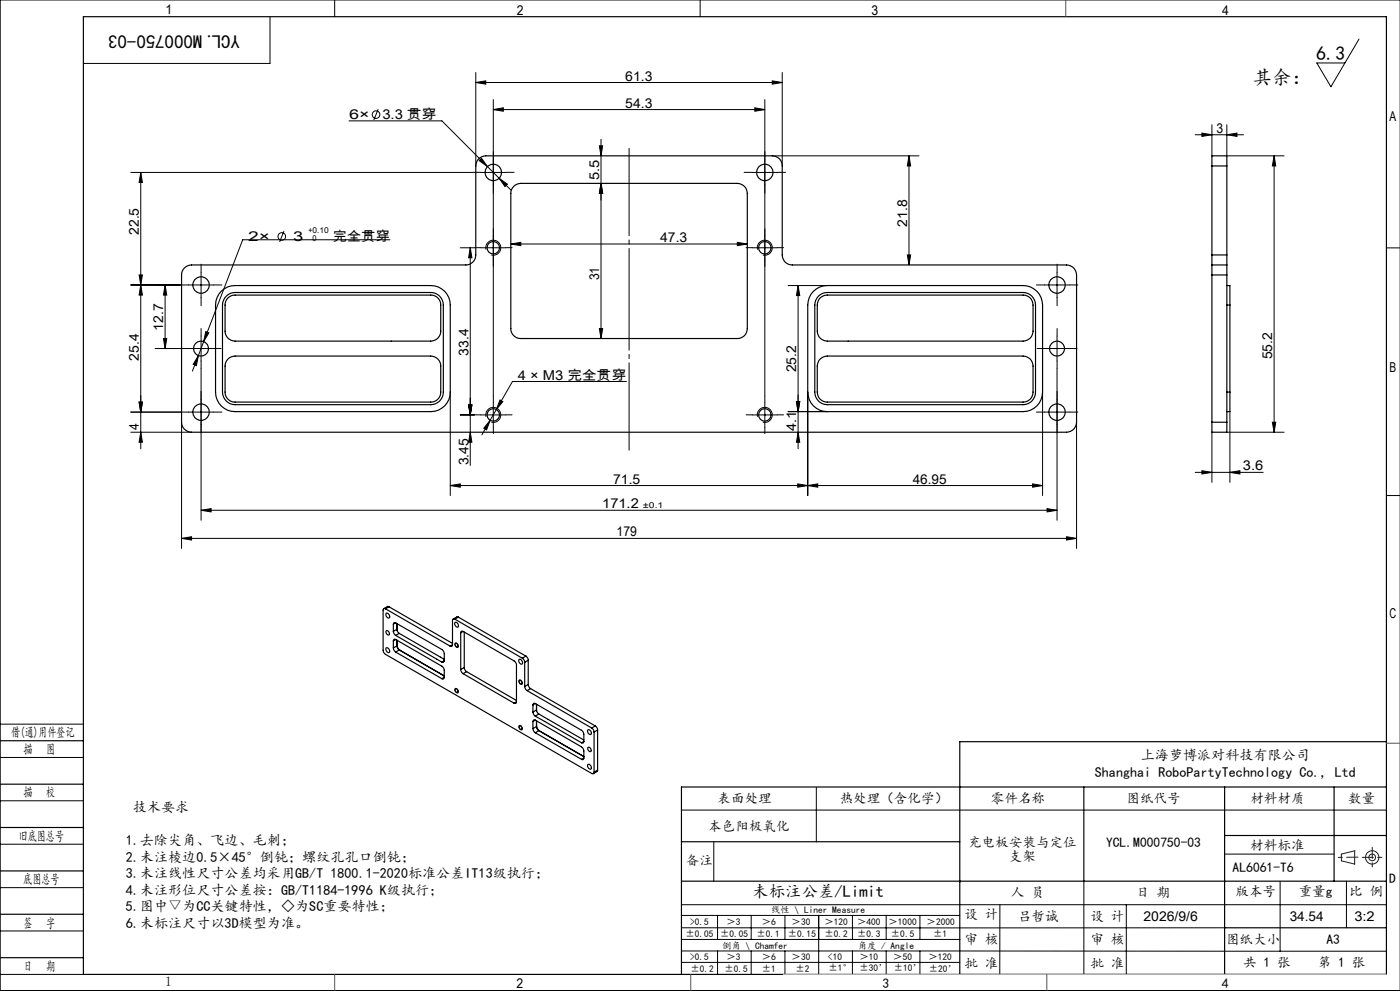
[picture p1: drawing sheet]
<svg xmlns="http://www.w3.org/2000/svg" width="420mm" height="297mm" viewBox="0 0 420 297" stroke-linecap="round" stroke-linejoin="round" font-family="sans-serif">
<g fill="none" stroke="#000" stroke-width=".3">
<path d="M100.4 0v5M210 0v5M420 0h-419.9v297h419.9M81 5v14h-56M407.7 11.7l-8.4 14.3-4.3-7.1h8.5M104.7 36.2h27.9l13.6 13.7M113.5 32.7l-1.4 3.3M142.7 24.7l3-.5v1zM142.7 21.7v28M142.7 24.7h92M148 32.8l3-.5v1zM148 29.8v88.9"/>
<path d="M148 32.8h81.4M226.4 32.3l3 .5-3 .5zM229.4 29.8v88.9M231.7 24.2l3 .5-3 .5zM234.7 21.7v28M360.6 39.9l3 .5-3 .5zM363.6 37.4v9.3M368.1 37.4v9.3h17.1M39.2 51.7h102.5M42.2 51.7l.5 3h-1zM42.2 51.7v82.8M143.8 48.2l.7-.8 1.7 2.5z"/>
<path d="M144.3 51.7h7.4M146.2 49.9l7.1 7.1M149.7 53.4l2.5 1.8-.7 .7zM179.8 43.7h1l-.5 3zM180.3 55l.5 3h-1zM180.3 41.7v59.8M225.7 51.7h7.5M231.7 46.7h44M272.7 46.7l.5 3h-1zM272.7 46.7v32.7M358.6 40.4h14.5M368.1 40.4l3-.5v1z"/>
<path d="M382.2 46.7l.5 3h-1zM382.2 46.7v82.8M85.2 69.2l-1.3 3.3M117 71.9h-44.2l-11.7 30.5M138.1 74.3h4.2M141.1 74.3l.5 3h-1zM141.1 74.3v65.2M144.3 74.3h7.4M145.8 74.8a2.25 2.25 0 0 1 2-2.8 2.25 2.25 0 0 1 2.4 2.4 2.25 2.25 0 0 1-2.8 2M153.2 73.1l3-.5v1zM153.2 73.1h71M221.2 72.6l3 .5-3 .5z"/>
<path d="M225.7 74.3h7.5M227.3 74.8a2.25 2.25 0 0 1 1.9-2.8 2.25 2.25 0 0 1 2.5 2.4 2.25 2.25 0 0 1-2.9 2M272.2 76.4h1l-.5 3zM415.9 74.3h4.1M39.2 85.4h14.9M41.7 82.4h1l-.5 3zM42.2 85.4l.5 3h-1zM49.5 85.4l.5 3h-1zM49.5 85.4v19.1M56.6 85.4h7.5M60.3 81.7v7.5M61.7 99.4l1 .4-1.6 2.6z"/>
<path d="M179.8 98.5h1l-.5 3zM236.4 85.6h11.8M239.4 85.6l.5 3h-1zM239.4 85.6v48.9M313.4 85.4h7.5M317.1 81.7v7.5M46.5 104.5h7.8M49 101.5h1l-.5 3zM56.6 104.5h7.5M59.5 106.6l-.6 3-.9-.4zM59.5 106.6l-1.8 4.6M60.3 110.5v45.4"/>
<path d="M60.3 100.7v7.5M61.1 102.4l-1.6 4.2M135.1 117.5v31M150 119.9l.8 .5-1.9 2.3zM187.9 114.3h-34.2l-6.7 11.7M242.3 117.5v31M312.8 117.5v31M313.4 104.5h7.5M317.1 100.7v7.5M317.1 110.5v45.4M39.2 129.5h18.3M41.7 120.5h1l-.5 3z"/>
<path d="M42.2 129.5l.5 3h-1zM54.1 123.5h-14.9M54.5 126.5v37.9M56.6 123.5h7.5M138.1 124.4h4.2M140.6 121.4h1l-.5 3zM141.1 129.5l.5 3h-1zM144.3 124.4h7.4M145.8 124.9a2.25 2.25 0 0 1 2-2.8 2.25 2.25 0 0 1 2.4 2.4 2.25 2.25 0 0 1-2.8 2M147 126l-1 2.8-.9-.5zM147 126l-2.4 4.3M148 120.6v7.5"/>
<path d="M225.7 124.4h7.5M227.3 124.9a2.25 2.25 0 0 1 1.9-2.8 2.25 2.25 0 0 1 2.5 2.4 2.25 2.25 0 0 1-2.9 2M229.4 120.6v7.5M238.9 120.4h1l-.5 3zM239.4 129.5l.5 3h-1zM248.2 123.4h-11.8M313.4 123.5h7.5M323 126.5v37.9M363.6 129.5v15.1M368.1 129.5h17.1M369 123.4v21.2M381.7 126.5h1l-.5 3z"/>
<path d="M60.3 152.9l3-.5v1zM60.3 152.9h256.8M135.1 145.5l3-.5v1zM135.1 145.5h177.7M239.3 145l3 .5-3 .5zM242.3 145.5l3-.5v1zM309.8 145l3 .5-3 .5zM314.1 152.4l3 .5-3 .5zM358.6 141.6h20.4M360.6 141.1l3 .5-3 .5zM369 141.6l3-.5v1zM415.9 148.5h4.1"/>
<path d="M54.5 161.4l3-.5v1zM54.5 161.4h268.5M320 160.9l3 .5-3 .5zM136.5 192.8a.71 .71 0 0 1 .9 .4 .71 .71 0 0 1-.2 .9l-.7-.6zM0 217h25M136.5 206.4a.75 .75 0 0 1 .9 .4 .75 .75 0 0 1-.2 .9 .99 .99 0 0 1-.7-1.3zM155.8 203.8a.75 .75 0 0 1 .8 .4 .75 .75 0 0 1-.2 .9 .98 .98 0 0 1-.6-1.3zM155.8 217.4a.78 .78 0 0 1 .8 .5 .78 .78 0 0 1-.2 .9 .92 .92 0 0 1-.6-1.4zM0 227h25M0 240h25M244.9 236v16.3M0 253h25"/>
<path d="M204.4 242.8h211.5M214.1 252.4v11.8M367.4 256h32.8M0 266h25M0 279h25M204.4 271.1h211.5M204.4 278.1h163M204.4 274.4h83.5M215.3 274.4v7.1M225.4 274.4v7.1M235.5 274.4v7.1M245.6 274.4v17.6"/>
<path d="M255.7 274.4v7.1M265.9 274.4v7.1M276 274.4v7.1M300 271.1l-.1 21M325.2 264.1v27.9M337.9 271.1v20.9M384 264.2v20.9M403.9 264.1v14M0 292h25M204.4 285l211.5 .1M204.4 288.4h83.5M204.5 281.5h83.5"/>
<path d="M215.3 285v7M225.4 285v7M235.5 285v7M255.7 285v7M265.9 285v7M276 285v7M287.9 292h128"/>
<circle cx="112.8" cy="34.3" r="1.15"/>
<circle cx="84.6" cy="70.9" r="1.14"/>
</g>
<g fill="none" stroke="#191924" stroke-width=".3">
<path d="M402.4 256l4-1v4l-4-1z"/>
<circle cx="411.7" cy="257" r="1"/>
<circle cx="411.7" cy="257" r="2"/>
</g>
<path d="M188.7 44.5v90.4" fill="none" stroke="#000" stroke-width=".3" stroke-dasharray="30.5 1.3 1.3 1.3" stroke-dashoffset="4.3"/>
<g fill="none" stroke="#000" stroke-width=".35">
<path d="M25 5h390.9v287h-390.9zM154.1 55.8l1-.6 1.1-.2h65a3 3 0 0 1 3 3v40.5a2.95 2.95 0 0 1-3 3h-65a2.95 2.95 0 0 1-3-3v-40.5a2.87 2.87 0 0 1 .9-2.2zM363.6 49.7v-3h4.5v3M363.6 49.7v26.7M363.6 49.7h4.5M368.1 49.7v26.7M363.6 79.4v3M363.6 76.4v3M363.6 79.4h4.5M363.6 76.4h4.5M368.1 79.4v3M368.1 76.4v3"/>
<path d="M55.4 80.3l.9-.6 1.2-.3h82.2a2.95 2.95 0 0 0 3-3v-26.7a3 3 0 0 1 3-3h86a2.95 2.95 0 0 1 3 3v26.7a2.95 2.95 0 0 0 3 3h82.3a3 3 0 0 1 3 3v44.1a3 3 0 0 1-3 3h-262.5a3 3 0 0 1-3-3v-44.1a2.87 2.87 0 0 1 .9-2.1zM66.4 87.3a5.7 5.7 0 0 1 4.1-1.7h58.7a5.8 5.8 0 0 1 5.9 5.8v26.1a5.8 5.8 0 0 1-5.9 5.9h-58.7a5.8 5.8 0 0 1-5.8-5.9v-26.1a6.1 6.1 0 0 1 1.7-4.1zM67.9 88.8a3.7 3.7 0 0 1 2.6-1.1h58.7a3.7 3.7 0 0 1 3.8 3.7v26.1a3.7 3.7 0 0 1-3.8 3.8h-58.7a3.8 3.8 0 0 1-3.8-3.8v-26.1a4.1 4.1 0 0 1 1.2-2.6zM68.4 89.3a2.87 2.87 0 0 1 2.1-.9h58.7a2.95 2.95 0 0 1 3 3v7.8a3 3 0 0 1-3 3h-58.7a3 3 0 0 1-3-3v-7.8a2.88 2.88 0 0 1 .9-2.1zM244.1 87.3a5.7 5.7 0 0 1 4.1-1.7h58.7a5.8 5.8 0 0 1 5.9 5.8v26.1a5.8 5.8 0 0 1-5.9 5.9h-58.7a5.8 5.8 0 0 1-5.9-5.9v-26.1a6 6 0 0 1 1.8-4.1zM245.5 88.8a3.7 3.7 0 0 1 2.7-1.1h58.7a3.7 3.7 0 0 1 3.8 3.7v26.1a3.7 3.7 0 0 1-3.8 3.8h-58.7a3.7 3.7 0 0 1-3.8-3.8v-26.1a3.8 3.8 0 0 1 1.1-2.6zM246.1 89.3l1-.7 1.1-.2h58.7a2.95 2.95 0 0 1 3 3v7.8a3 3 0 0 1-3 3h-58.7a3 3 0 0 1-3-3v-7.8l.2-1.1zM363.6 82.4h4.5M363.6 82.4v44.1M368.1 85.6h.9v5.8M368.1 82.4v44.1M368.1 91.4h.9"/>
<path d="M369 91.4v26.1M68.4 107.6l1-.6 1.1-.3h58.7a3 3 0 0 1 3 3v7.8a2.95 2.95 0 0 1-3 3h-58.7a2.95 2.95 0 0 1-3-3v-7.8a2.87 2.87 0 0 1 .9-2.1zM246.1 107.6l1-.6 1.1-.3h58.7a3 3 0 0 1 3 3v7.8a2.95 2.95 0 0 1-3 3h-58.7a2.95 2.95 0 0 1-3-3v-7.8l.2-1.1zM368.1 117.5h.9M369 117.5v5.9h-.9M363.6 126.5v3h4.5v-3M363.6 126.5h4.5M115.6 182.5a.44 .44 0 0 0-.5-.1 .44 .44 0 0 0-.2 .5v12.1l.6 1 62 35.8a.44 .44 0 0 0 .5 0 .44 .44 0 0 0 .2-.4M115.6 182.5l19.4 11.1M115.9 189.1a.75 .75 0 0 1 .8 .4 .75 .75 0 0 1-.1 .9l-.7-.7zM115.9 194.2a.85 .85 0 0 1 .8 .4 .85 .85 0 0 1-.1 1 1.05 1.05 0 0 1-.7-1.4zM115.9 183.8a.85 .85 0 0 1 .8 .4 .85 .85 0 0 1-.1 1 1.05 1.05 0 0 1-.7-1.4z"/>
<path d="M116.7 181.9l-.5-.1-1.1 .6M116.7 181.9l-1.1 .6M116.7 181.9l19 10.9M118 194.2l.2 .7 .5 .5M118 189.2l.2 .7 .5 .5M118 189.2l1.1-.6 .2 .7 .5 .5M118 187.1v2.1M118 192.1v2.1M118.7 191.7a.44 .44 0 0 0-.5-.1 .44 .44 0 0 0-.2 .5M118.7 191.7l14 8 .6 1.2v2.1M118.7 186.7a.42 .42 0 0 0-.5-.1 .42 .42 0 0 0-.2 .5M118.7 186.7l14 8.1 .6 1.1v2.1"/>
<path d="M118.7 190.4l13.9 8M118.7 195.4l13.9 8M118.7 186.7l-.7 .4M118.7 191.7l-.7 .4M119.1 193.6l.2 .7 .5 .5M119.1 193.4l.4 1 .5 .5M119.1 186.9v2M119.1 193.6l-1.1 .6M119.1 191.9v1.7M119.8 189.8l13.5 7.8M119.8 194.8l13.5 7.8-13.3-7.7M119.8 189.8l-1.1 .6"/>
<path d="M119.8 194.8l-1.1 .6M120 194.9h-.1M133.3 198a.44 .44 0 0 1-.2 .5 .44 .44 0 0 1-.5-.1M133.3 198l-.7 .4M135.7 193.2a.42 .42 0 0 1-.2 .5 .42 .42 0 0 1-.5-.1M135.7 193.2l-.7 .4M136.5 185.6a.44 .44 0 0 0-.5-.1 .44 .44 0 0 0-.3 .5v7.2M136.5 185.6l20.2 11.7M136.5 186.5a.84 .84 0 0 1 .9 .5 .84 .84 0 0 1-.1 1 1 1 0 0 1-.8-1.5zM136.6 192.9a.58 .58 0 0 1 .7 .3 .58 .58 0 0 1-.1 .7l-.5-.4zM137.5 185l-.4-.1-1.1 .6M137.5 185l-1 .6"/>
<path d="M137.5 185l20.3 11.6M138.2 189.6v11.1M138.9 189.2a.44 .44 0 0 0-.5 0 .44 .44 0 0 0-.2 .4M138.9 189.2l15.6 9.1 .4 .8v11.2M138.9 189.2l-.7 .4M139.3 189.4v10.7M155.7 197.6a.85 .85 0 0 1 .9 .5 .85 .85 0 0 1-.1 1 1.05 1.05 0 0 1-.8-1.5zM156.7 197.3l.6 .7 .1 .5M157.4 198.5v7.3M157.8 196.6l.6 .7 .1 .6M157.8 196.6l-1.1 .7M158.5 197.9l-1.1 .6"/>
<path d="M158.5 197.9v7.2M133.3 203a.44 .44 0 0 1-.2 .4 .44 .44 0 0 1-.5 0M133.3 203l-.7 .4M136.6 206.6a.58 .58 0 0 1 .7 .2 .58 .58 0 0 1-.1 .8l-.5-.4zM138.2 200.7l.1 .5 .6 .7M138.9 201.9l15.3 8.8M139.3 200.1l.1 .5 .6 .7M139.3 200.1l-1.1 .6M140 201.3l-1.1 .6M140 201.3l14.9 8.6M154.9 210.3a.44 .44 0 0 1-.2 .5 .44 .44 0 0 1-.5-.1M154.9 210.3l-.7 .4"/>
<path d="M155.9 203.9a.65 .65 0 0 1 .6 .4 .65 .65 0 0 1-.1 .7l-.5-.4zM155.9 217.6a.63 .63 0 0 1 .6 .3 .63 .63 0 0 1-.1 .7l-.5-.3zM157.4 205.8l.2 .6 .5 .6M158.1 207l19.4 11.2M158.5 205.1l.2 .7 .5 .6M158.5 205.1l-1.1 .7M159.2 206.4l-1.1 .6M159.2 206.4l19.4 11.2M159.9 213.4l.2 .7 .5 .5M159.9 218.4l.2 .7 .5 .5M159.9 213.4l1-.6 .2 .7 .5 .5M159.9 211.3v2.1"/>
<path d="M159.9 216.2v2.2M160.6 210.9l14 8 .6 1.2v2.1M160.6 210.9a.44 .44 0 0 0-.5-.1 .44 .44 0 0 0-.2 .5M160.6 215.8l14 8.1 .6 1.2v2.1M160.6 215.8a.44 .44 0 0 0-.5 0 .44 .44 0 0 0-.2 .4M160.6 214.6l13.8 8M160.6 219.6l13.8 8M160.6 210.9l-.7 .4M160.6 215.8l-.7 .4M160.9 217.8l.2 .7 .5 .5M160.9 217.6l.4 .8 .6 .7M160.9 211.1l.1 1.9"/>
<path d="M160.9 216v1.8M160.9 217.8l-1 .6M161.6 214l-1 .6M161.6 214l13.6 7.8M161.6 219l-1 .6M161.6 219l13.6 7.8M161.8 219.1h.1M176.4 218.7a.86 .86 0 0 1 .9 .5 .86 .86 0 0 1-.2 1 1.02 1.02 0 0 1-.7-1.5zM177.5 218.2l.6 .7 .1 .5M178.2 219.4v12M178.6 217.6l.6 .7 .1 .5M178.6 217.6l-1.1 .6"/>
<path d="M179.3 218.8l-1.1 .6M179.3 218.8v12M0 222h25M0 235h25M175.2 222.2a.42 .42 0 0 1-.3 .5 .42 .42 0 0 1-.5-.1M175.2 227.2a.42 .42 0 0 1-.3 .4 .42 .42 0 0 1-.5 0M175.2 222.2l-.8 .4M175.2 227.2l-.8 .4M176.4 229.1a.86 .86 0 0 1 .9 .4 .86 .86 0 0 1-.2 1 1.02 1.02 0 0 1-.7-1.4zM176.4 224a.76 .76 0 0 1 .8 .4 .76 .76 0 0 1-.1 .9l-.7-.6zM179.3 230.8l-.1 .4-1.2 .6M179.3 230.8l-1.1 .6"/>
<path d="M325.2 235.9v28.2M367.4 235.9v56.1M400.2 235.9v28.3M415.9 235.9h-211.5v56.1M415.9 222.3h-128v69.7M0 248h25M204.4 252.3h83.5M367.4 250.4h48.5M0 261h25M0 274h25M204.4 264.1h211.5M367.4 278.1h48.5"/>
<path d="M0 287h25"/>
<circle cx="148" cy="51.7" r="2.48"/>
<circle cx="229.5" cy="51.7" r="2.48"/>
<circle cx="148" cy="74.3" r="1.87"/>
<circle cx="229.4" cy="74.2" r="1.87"/>
<circle cx="60.3" cy="85.4" r="2.48"/>
<circle cx="317.1" cy="85.4" r="2.47"/>
<circle cx="60.3" cy="104.5" r="2.25"/>
<circle cx="317.1" cy="104.5" r="2.25"/>
<circle cx="60.3" cy="123.5" r="2.48"/>
<circle cx="148" cy="124.4" r="1.87"/>
<circle cx="229.4" cy="124.3" r="1.87"/>
<circle cx="317.1" cy="123.5" r="2.47"/>
</g>
<path d="M407.4 256.9l-5.9 .1M408.7 256.9h6M411.7 253.9v6" fill="none" stroke="#191924" stroke-width=".3" stroke-dasharray="6.3 1.3 1.3 1.3" stroke-dashoffset="3"/>
<path d="M235 292h180.9" fill="none" stroke="#c0c0c0" stroke-width=".3"/>
<path d="M319.7 0v5M415.9 222.7h4.1M100.4 292v5M207.2 292v5M314 292v5" fill="none" stroke="#00f" stroke-width=".3"/>
<path d="M406.4 255h.1" fill="none" stroke="#0ff" stroke-width=".3"/>
<g fill="none" stroke="#000" stroke-width=".3" stroke-dasharray="30.5 1.3 1.3 1.3">
<path d="M144.3 51.7h-2.5M148 47.9v-2.5M148 55.4v2.5M151.8 51.7h2.4M225.7 51.7h-2.5M229.5 47.9v-2.5M229.5 55.4v2.5M233.2 51.7h2.5M144.3 74.2h-1.9M148 70.5v-1.9M148 78v1.9M151.8 74.2h1.8"/>
<path d="M225.7 74.2h-1.9M229.5 70.5v-1.9M229.5 78v1.9M233.2 74.2h1.9M56.6 85.4h-2.5M60.3 81.7v-2.5M60.3 89.2v2.4M64.1 85.4h2.5M313.4 85.4h-2.5M317.1 81.7v-2.5M317.1 89.2v2.4M320.9 85.4h2.5"/>
<path d="M56.6 104.5h-2.3M60.3 100.7v-2.2M60.3 108.2v2.3M60.3 119.8v-2.5M64.1 104.5h2.2M313.4 104.5h-2.3M317.1 100.7v-2.2M317.1 108.2v2.3M317.1 119.8v-2.5M320.9 104.5h2.2M56.6 123.5h-2.5M60.3 127.3v2.4"/>
<path d="M64.1 123.5h2.5M144.3 124.3h-1.9M148 120.6v-1.9M148 128.1v1.9M151.8 124.3h1.8M225.7 124.3h-1.9M229.5 120.6v-1.9M229.5 128.1v1.9M233.2 124.3h1.9M313.4 123.5h-2.5M317.1 127.3v2.4M320.9 123.5h2.5"/>
</g>
<g fill="#000">
<path d="M226.4 32.3l3 .5-3 .5zM148 32.8l3-.5v1zM231.7 24.2l3 .5-3 .5zM142.7 24.7l3-.5v1zM239.3 145l3 .5-3 .5zM135.1 145.5l3-.5v1zM309.8 145l3 .5-3 .5zM242.3 145.5l3-.5v1z"/>
<path d="M368.1 40.4l3-.5v1zM360.6 39.9l3 .5-3 .5z"/>
<path d="M382.2 46.7l.5 3h-1zM381.7 126.5h1l-.5 3z"/>
<path d="M153.2 73.1l3-.5v1zM221.2 72.6l3 .5-3 .5z"/>
<path d="M42.2 85.4l.5 3h-1zM41.7 120.5h1l-.5 3zM42.2 51.7l.5 3h-1zM41.7 82.4h1l-.5 3zM272.7 46.7l.5 3h-1zM272.2 76.4h1l-.5 3zM141.1 74.3l.5 3h-1zM140.6 121.4h1l-.5 3zM140.6 121.4h1l-.5 3zM141.1 129.5l.5 3h-1zM180.3 55l.5 3h-1zM179.8 98.5h1l-.5 3zM238.9 120.4h1l-.5 3zM239.4 129.5l.5 3h-1z"/>
<path d="M49 101.5h1l-.5 3zM49.5 85.4l.5 3h-1zM42.2 129.5l.5 3h-1zM41.7 120.5h1l-.5 3zM180.3 55l.5 3h-1zM179.8 43.7h1l-.5 3zM238.9 120.4h1l-.5 3zM239.4 85.6l.5 3h-1z"/>
<path d="M60.3 152.9l3-.5v1zM314.1 152.4l3 .5-3 .5zM54.5 161.4l3-.5v1zM320 160.9l3 .5-3 .5zM149.7 53.4l1.8 2.5 .7-.7zM144.5 47.4l-.7 .8 2.4 1.7zM147 126l-1.9 2.3 .9 .5zM150 119.9l-1.1 2.8 1.9-2.3zM59.5 106.6l-1.5 2.6 .9 .4zM61.7 99.4l-.6 3 1.6-2.6z"/>
<path d="M360.6 141.1l3 .5-3 .5zM369 141.6l3-.5v1z"/>
</g>
<g font-size="5.8">
<text x="394.8" y="18">6.3</text>
<text x="375.9" y="25.2">其余：</text>
</g>
<text font-size="5.6" x="71.9" y="10.6" transform="rotate(-180 71.9 10.6)">YCL.M000750-03</text>
<text font-size="4.9" x="225.7" y="269">未标注公差/Limit</text>
<g font-size="4.2">
<text x="342.2" y="227.9">上海萝博派对科技有限公司</text>
<text x="328.5" y="232.8">Shanghai RoboPartyTechnology Co., Ltd</text>
<text x="39.9" y="243.5">技术要求</text>
<text x="37.8" y="253.4">1.去除尖角、飞边、毛刺；</text>
<text x="37.8" y="258.3">2.未注棱边0.5×45°倒钝；螺纹孔孔口倒钝；</text>
<text x="37.8" y="263.2">3.未注线性尺寸公差均采用GB/T 1800.1-2020标准公差IT13级执行；</text>
<text x="37.8" y="268.2">4.未注形位尺寸公差按：GB/T1184-1996 K级执行；</text>
<text x="37.8" y="273.1">5.图中▽为CC关键特性，◇为SC重要特性；</text>
<text x="37.8" y="278">6.未标注尺寸以3D模型为准。</text>
</g>
<g font-size="4.1">
<text x="49.6" y="4.3">1</text>
<text x="155.1" y="4.6">2</text>
<text x="261.4" y="4.6">3</text>
<text x="366.6" y="4.6">4</text>
<text x="187.6" y="24.1">61.3</text>
<text x="104.7" y="35.8">6×</text>
<text x="114.7" y="35.8">3.3 贯穿</text>
<text x="187.6" y="32.2">54.3</text>
<text x="364.9" y="39.8">3</text>
<text x="416.9" y="36.3">A</text>
<text x="179.8" y="53.9" transform="rotate(-90 179.8 53.9)">5.5</text>
<text x="41.7" y="70.4" transform="rotate(-90 41.7 70.4)">22.5</text>
<text x="272.1" y="67.9" transform="rotate(-90 272.1 67.9)">21.8</text>
<text x="74.4" y="72.3">2×</text>
<text x="88" y="72.3">3</text>
<text x="99.9" y="72.3">完全贯穿</text>
<text x="198.1" y="72.5">47.3</text>
<text x="179.8" y="84" transform="rotate(-90 179.8 84)">31</text>
<text x="49" y="99.2" transform="rotate(-90 49 99.2)">12.7</text>
<text x="140.5" y="106.7" transform="rotate(-90 140.5 106.7)">33.4</text>
<text x="381.7" y="107.7" transform="rotate(-90 381.7 107.7)">55.2</text>
<text x="41.7" y="108.2" transform="rotate(-90 41.7 108.2)">25.4</text>
<text x="155.4" y="113.8">4 × M3 完全贯穿</text>
<text x="238.9" y="111.6" transform="rotate(-90 238.9 111.6)">25.2</text>
<text x="416.9" y="111.3">B</text>
<text x="41.7" y="128.9" transform="rotate(-90 41.7 128.9)">4</text>
<text x="238.9" y="129.3" transform="rotate(-90 238.9 129.3)">4.1</text>
<text x="140.5" y="139.5" transform="rotate(-90 140.5 139.5)">3.45</text>
<text x="372.9" y="141">3.6</text>
<text x="184" y="144.9">71.5</text>
<text x="273.8" y="144.9">46.95</text>
<text x="180.7" y="152.3">171.2</text>
<text x="185" y="160.8">179</text>
<text x="416.9" y="185.3">C</text>
<text x="3.3" y="220.9">借(通)用件登记</text>
<text x="7.1" y="226">描</text>
<text x="13.9" y="226">图</text>
<text x="7" y="238.9">描</text>
<text x="13.8" y="238.9">校</text>
<text x="215.3" y="240.8">表面处理</text>
<text x="251.9" y="240.8">热处理（含化学）</text>
<text x="297.3" y="240.8">零件名称</text>
<text x="337.9" y="240.8">图纸代号</text>
<text x="375.1" y="240.8">材料材质</text>
<text x="404.4" y="240.8">数量</text>
<text x="212.5" y="249">本色阳极氧化</text>
<text x="5.6" y="252">旧底图总号</text>
<text x="290.5" y="253.7">充电板安装与定位</text>
<text x="302.7" y="257.9">支架</text>
<text x="331.8" y="253.7">YCL.M000750-03</text>
<text x="375.1" y="254.9">材料标准</text>
<text x="205.7" y="259.3">备注</text>
<text x="369.8" y="261.3">AL6061-T6</text>
<text x="7" y="265">底图总号</text>
<text x="303.3" y="269">人 员</text>
<text x="340.8" y="269">日 期</text>
<text x="370.6" y="268.7">版本号</text>
<text x="389.6" y="268.7">重量g</text>
<text x="404.8" y="268.7">比 例</text>
<text x="416.7" y="264.6">D</text>
<text x="289.3" y="275.5">设 计</text>
<text x="7" y="278">签</text>
<text x="13.8" y="278">字</text>
<text x="305.4" y="276">吕哲诚</text>
<text x="327.2" y="276">设 计</text>
<text x="343.1" y="276">2026/9/6</text>
<text x="386.9" y="276">34.54</text>
<text x="406.3" y="276">3:2</text>
<text x="289.3" y="283">审 核</text>
<text x="327.2" y="282.9">审 核</text>
<text x="367.8" y="282.9">图纸大小</text>
<text x="397.9" y="283">A3</text>
<text x="7" y="291">日</text>
<text x="13.8" y="291">期</text>
<text x="289.3" y="290.1">批 准</text>
<text x="327.2" y="290">批 准</text>
<text x="373" y="289.8">共 1 张</text>
<text x="395.4" y="289.8">第 1 张</text>
<text x="49.6" y="295.6">1</text>
<text x="154.9" y="296">2</text>
<text x="264.7" y="296">3</text>
<text x="366.6" y="296">4</text>
</g>
<g font-size="2.8">
<text x="231.3" y="273.6">线性 \ Liner Measure</text>
<text x="205.6" y="280.8">±0.05</text>
<text x="207" y="277.2">&gt;0.5</text>
<text x="216" y="280.8">±0.05</text>
<text x="217.9" y="277.2">＞3</text>
<text x="227" y="280.8">±0.1</text>
<text x="228.5" y="277.2">＞6</text>
<text x="236.3" y="280.8">±0.15</text>
<text x="237.5" y="277.2">＞30</text>
<text x="247.4" y="277.2">＞120</text>
<text x="247.4" y="280.8">±0.2</text>
<text x="257.1" y="277.2">＞400</text>
<text x="257.1" y="280.8">±0.3</text>
<text x="266.6" y="277.2">＞1000</text>
<text x="267.3" y="280.8">±0.5</text>
<text x="278" y="277.2">＞2000</text>
<text x="279.9" y="280.8">±1</text>
<text x="207" y="287.8">&gt;0.5</text>
<text x="216.6" y="284.3">倒角 \ Chamfer</text>
<text x="217.9" y="287.8">＞3</text>
<text x="228.5" y="287.8">＞6</text>
<text x="237.5" y="287.8">＞30</text>
<text x="248.4" y="287.8">&lt;10</text>
<text x="257.3" y="284.3">角度 / Angle</text>
<text x="257.8" y="287.8">＞10</text>
<text x="268" y="287.8">＞50</text>
<text x="278.5" y="287.8">＞120</text>
<text x="207.1" y="291.3">±0.2</text>
<text x="217.3" y="291.3">±0.5</text>
<text x="228.5" y="291.3">±1</text>
<text x="238.7" y="291.3">±2</text>
<text x="248.6" y="291.1">±1°</text>
<text x="257.8" y="291.1">±30’</text>
<text x="268.1" y="291.1">±10’</text>
<text x="278.6" y="291.2">±20’</text>
</g>
<g font-size="2.4">
<text x="92.5" y="69.9">+0.10</text>
<text x="93.8" y="72.3">0</text>
<text x="192.9" y="152.3">±0.1</text>
</g>
</svg>
